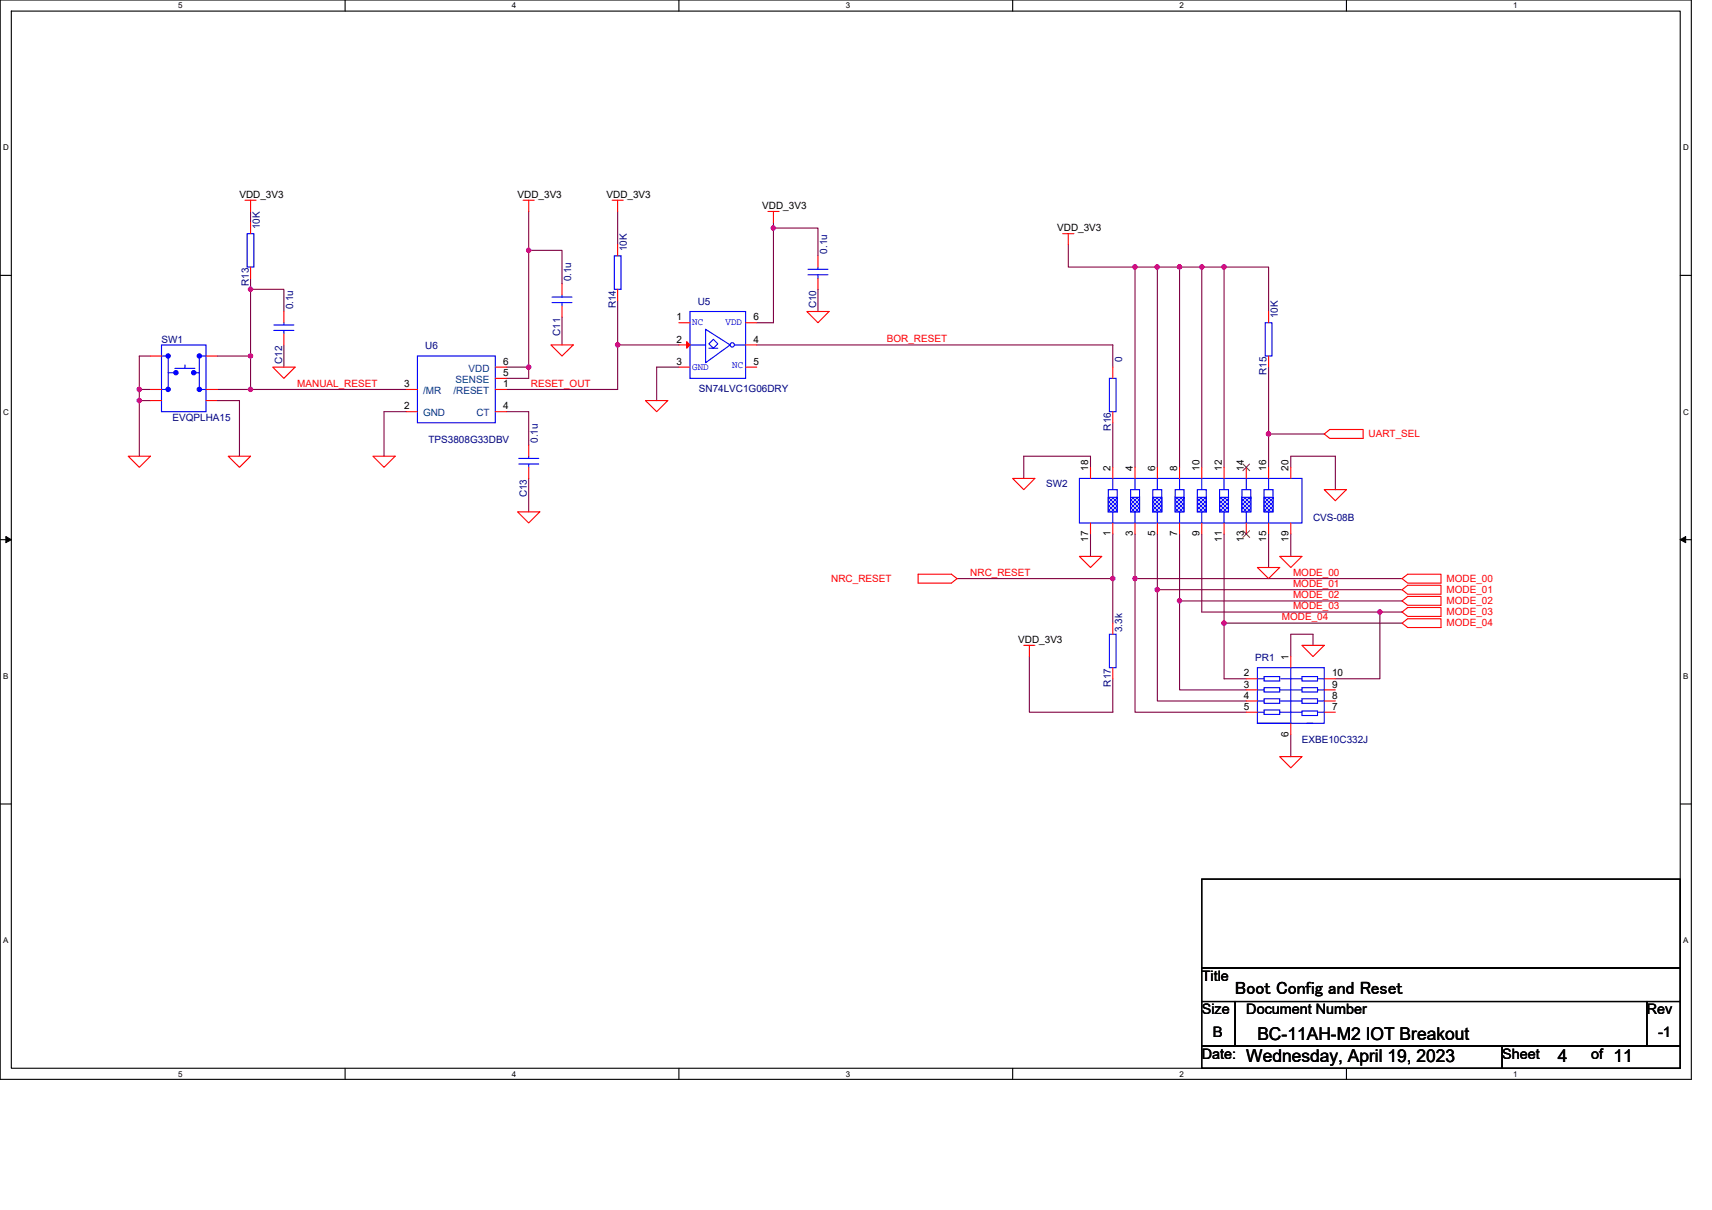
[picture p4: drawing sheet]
<svg xmlns="http://www.w3.org/2000/svg" width="297mm" height="210mm" viewBox="0 0 297 210" stroke-linecap="round" stroke-linejoin="round" font-family="sans-serif">
<path d="M0 0h293.5v187.2h-293.5zM2 1.9h289.5v183.4h-289.5z" fill="none" stroke="#000" stroke-width=".19"/>
<g fill="#fff">
<path d="M30.9 .2h.8v1.6h-.8z"/>
<path d="M30.9 185.5h.8v1.6h-.8z"/>
</g>
<path d="M59.9 0v1.9M59.9 185.3v1.9" fill="none" stroke="#000" stroke-width=".19"/>
<g fill="#fff">
<path d="M88.8 .2h.8v1.6h-.8z"/>
<path d="M88.8 185.5h.8v1.6h-.8z"/>
</g>
<path d="M117.8 0v1.9M117.8 185.3v1.9" fill="none" stroke="#000" stroke-width=".19"/>
<g fill="#fff">
<path d="M146.7 .2h.8v1.6h-.8z"/>
<path d="M146.7 185.5h.8v1.6h-.8z"/>
</g>
<path d="M175.7 0v1.9M175.7 185.3v1.9" fill="none" stroke="#000" stroke-width=".19"/>
<g fill="#fff">
<path d="M204.7 .2h.7v1.6h-.7z"/>
<path d="M204.7 185.5h.7v1.6h-.7z"/>
</g>
<path d="M233.6 0v1.9M233.6 185.3v1.9" fill="none" stroke="#000" stroke-width=".19"/>
<g fill="#fff">
<path d="M262.6 .2h.7v1.6h-.7z"/>
<path d="M262.6 185.5h.7v1.6h-.7z"/>
<path d="M.5 24.8h1v1.6h-1z"/>
<path d="M292 24.8h1v1.6h-1z"/>
<path d="M.5 70.7h1v1.5h-1z"/>
<path d="M292 70.7h1v1.5h-1z"/>
</g>
<path d="M0 47.8h2M291.5 47.8h2" fill="none" stroke="#000" stroke-width=".19"/>
<g fill="#fff">
<path d="M.5 116.5h.9v1.6h-.9z"/>
<path d="M292 116.5h.9v1.6h-.9z"/>
</g>
<path d="M0 93.6h2M291.5 93.6h2" fill="none" stroke="#000" stroke-width=".19"/>
<path d="M1 93.1l1 .5-1 .5zM291.5 93.6l1-.5v1z" fill="#000" stroke="#000" stroke-width=".17"/>
<g fill="#fff">
<path d="M.5 162.4h.9v1.5h-.9z"/>
<path d="M292 162.4h.9v1.5h-.9z"/>
</g>
<path d="M0 139.5h2M291.5 139.5h2M208.5 152.5h83v15.4h-83zM208.5 167.9h83v5.8h-83zM208.5 173.7h5.8v7.8h-5.8zM214.3 173.7h71.4v7.8h-71.4zM285.7 173.7h5.8v7.8h-5.8zM208.5 181.5h52.1v3.8h-52.1zM260.6 181.5h30.9v3.8h-30.9z" fill="none" stroke="#000" stroke-width=".19"/>
<g fill="none" stroke="#800040" stroke-width=".19">
<path d="M43.5 36.7v1.9M91.7 36.7v6.7M107.2 36.7v5.8M134.2 39.6h7.7v4.8M134.2 38.6v1M134.2 39.6v16.4h-2.9M43.5 50.2h5.8v3.8M43.5 50.2v11.6M43.5 48.3v1.9M49.3 59.8v3.9M91.7 43.4v20.3M91.7 43.4h5.8v5.8"/>
<path d="M97.5 55v4.8M107.2 59.8h10.6M107.2 59.8v7.8h-19.3M107.2 52.1v7.7M131.3 59.8h61.8v3.9M141.9 50.2v3.8M185.4 42.5v3.8h11.5M196.9 46.3v34.8M196.9 46.3h3.9M200.8 46.3h3.9M200.8 46.3v34.8M204.7 46.3v34.8"/>
<path d="M204.7 46.3h3.8M208.5 46.3h3.9M208.5 46.3v34.8M212.4 46.3h7.7v7.7M212.4 46.3v34.8M24.2 67.6h1.9M24.2 69.5h1.9M24.2 67.6v1.9M24.2 69.5v9.6M26.1 61.8h-1.9v5.8M37.7 61.8h5.8M37.7 69.5h3.8v9.6"/>
<path d="M37.7 67.6h5.8M43.5 61.8v5.8M43.5 67.6h27M70.5 71.4h-3.9v7.7M87.9 63.7h3.8M87.9 71.4h3.8v5.8M91.7 63.7v1.9h-3.8M117.8 63.7h-3.9v5.8M193.1 73.3v7.8M220.1 63.7v11.6M220.1 75.3v5.8M220.1 75.3h9.7"/>
<path d="M91.7 83v5.8M189.2 81.1v-2h-11.6v3.9M189.2 92.6v3.9M193.1 92.6v7.8M196.9 92.6v7.8M200.8 92.6v9.7M204.7 92.6v11.6M208.5 92.6v13.6h30.9M212.4 92.6v15.5M220.1 92.6v5.8M224 92.6v3.9M224 81.1v-2h7.7v5.8"/>
<path d="M166 100.4h27.1M178.6 113.9v9.6h14.5v-5.7M193.1 100.4v7.7M196.9 100.4h46.4M196.9 100.4v23.1h19.3M200.8 102.3h42.5M200.8 102.3v19.3h15.4M204.7 104.2h38.6M204.7 104.2v15.5h11.5M212.4 108.1h30.9M212.4 108.1v9.7h3.8M227.8 112v-2h-3.8v3.9"/>
<path d="M239.4 106.2v11.6h-7.7M239.4 106.2h3.9M224 127.4v3.9"/>
</g>
<g fill="#f0f" stroke="#f0f" stroke-width=".19">
<circle cx="239.4" cy="106.2" r=".38"/>
<circle cx="107.2" cy="59.8" r=".38"/>
<circle cx="134.2" cy="39.6" r=".38"/>
<circle cx="91.7" cy="63.7" r=".38"/>
<circle cx="91.7" cy="43.4" r=".38"/>
<circle cx="43.5" cy="67.6" r=".38"/>
<circle cx="24.2" cy="67.6" r=".38"/>
<circle cx="24.2" cy="69.5" r=".38"/>
<circle cx="43.5" cy="50.2" r=".38"/>
<circle cx="43.5" cy="61.8" r=".38"/>
<circle cx="196.9" cy="46.3" r=".38"/>
<circle cx="200.8" cy="46.3" r=".38"/>
<circle cx="204.6" cy="46.3" r=".38"/>
<circle cx="208.5" cy="46.3" r=".38"/>
<circle cx="212.4" cy="46.3" r=".38"/>
<circle cx="196.9" cy="100.4" r=".38"/>
<circle cx="200.8" cy="102.3" r=".38"/>
<circle cx="212.4" cy="108.1" r=".38"/>
<circle cx="204.6" cy="104.2" r=".38"/>
<circle cx="220.1" cy="75.3" r=".38"/>
<circle cx="193.1" cy="100.4" r=".38"/>
</g>
<g fill="none" stroke="#f00" stroke-width=".19">
<path d="M42.5 34.7h1.9M43.5 34.7v2M43.5 38.6v1.9M90.8 34.7h1.9M91.7 34.7v2M106.2 34.7h1.9M107.2 34.7v2M133.2 36.7h2M134.2 36.7v1.9M43.5 46.3v2M49.3 54v2M49.3 57.9v1.9"/>
<path d="M95.6 59.8h3.9l-2 2zM97.5 49.2v2M97.5 53.1v1.9M107.2 50.2v1.9M107.2 42.5v1.9M117.8 56h1.9M117.8 59.8h1.9M129.4 59.8h1.9M129.4 56h1.9M140 54h3.8l-1.9 2zM141.9 44.4v1.9M141.9 48.3v1.9"/>
<path d="M184.4 40.5h1.9M185.4 40.5v2M220.1 54v2M22.2 79.1h3.9l-1.9 2zM26.1 61.8h1.9M26.1 67.6h1.9M26.1 69.5h1.9M35.7 61.8h2M35.7 67.6h2M35.7 69.5h2M39.6 79.1h3.9l-2 2zM47.3 63.7h3.9l-1.9 1.9z"/>
<path d="M64.7 79.1h3.9l-2 2zM70.5 71.4h1.9M70.5 67.6h1.9M85.9 67.6h2M85.9 71.4h2M85.9 65.6h2M85.9 63.7h2M91.7 77.2v1.9M112 69.5h3.9l-2 1.9zM117.8 63.7h1.9M129.4 63.7h1.9M193.1 71.4v1.9"/>
<path d="M193.1 63.7v1.9M220.1 61.8v1.9M229.8 75.3l.9-.8h5.8v1.6h-5.8zM89.8 88.8h3.9l-2 1.9zM91.7 81.1v1.9M159.3 99.6h5.8l.9 .8-.9 .8h-5.8zM175.7 83h3.9l-2 1.9zM187.3 96.5h3.9l-2 1.9zM218.2 98.4h3.8l-1.9 2zM222 96.5h3.9l-1.9 1.9zM229.8 84.9h3.8l-1.9 2zM177.6 112h2"/>
<path d="M178.6 112v1.9M193.1 115.8v2M193.1 108.1v1.9M216.2 117.8h2M216.2 119.7h2M224 113.9v1.9M225.9 112h3.9l-2 1.9zM229.8 119.7h1.9M229.8 117.8h1.9M243.3 100.4l.9-.8h5.8v1.6h-5.8zM243.3 102.3l.9-.8h5.8v1.6h-5.8zM243.3 104.2l.9-.7h5.8v1.5h-5.8z"/>
<path d="M243.3 106.2l.9-.8h5.8v1.5h-5.8zM243.3 108.1l.9-.8h5.8v1.6h-5.8zM216.2 121.6h2M216.2 123.5h2M222 131.3h3.9l-1.9 1.9zM224 125.5v1.9M229.8 123.5h1.9M229.8 121.6h1.9"/>
</g>
<g fill="none" stroke="#00f" stroke-width=".19">
<path d="M28 59.8h7.7v11.6h-7.7zM42.9 40.5h1.1v5.8h-1.1zM47.5 57.3h3.5M47.5 56.4h3.5M49.3 56v.4M49.3 57.3v.6M95.8 52.5h3.4M95.8 51.5h3.4M97.5 51.2v.3M97.5 52.5v.6M106.6 44.4h1.2v5.8h-1.2zM119.7 59.8h2.7"/>
<path d="M119.7 54h9.7v11.6h-9.7zM122.4 57.1l4.3 2.7-4.3 3.1zM123 59.6l.8-.7 .7 .7-.7 .8zM127.4 59.8h2M140.2 47.7h3.5M140.2 46.7h3.5M141.9 46.3v.4M141.9 47.7v.6M219.5 56h1.2v5.8h-1.2zM28 67.6h1M28.2 61.8h.8M29.2 64.7h1.1"/>
<path d="M29.2 62v5.6M30.3 63.9h3.5M32.1 63.3v.6M33.8 64.7h.8M34.6 62.1v5.3M34.8 67.6h.9M34.8 61.8h.9M72.4 61.8h13.5v11.5h-13.5zM90 79.5h3.5M91.7 79.1v.4M123 60.4h1.5M192.5 65.6h1.2v5.8h-1.2z"/>
<path d="M90 80.5h3.5M91.7 80.5v.6M192.3 84.9h1.5v3.9h-1.5zM193.1 88.8v1.9M193.1 83v1.9M196.2 84.9h1.5v3.9h-1.5zM196.9 88.8v1.9M196.9 83v1.9M200 84.9h1.6v3.9h-1.6zM200.8 88.8v1.9M200.8 83v1.9M203.9 84.9h1.5v3.9h-1.5z"/>
<path d="M204.7 88.8v1.9M204.7 83v1.9M207.7 84.9h1.6v3.9h-1.6zM208.5 88.8v1.9M208.5 83v1.9M211.6 84.9h1.5v3.9h-1.5zM212.4 83v1.9M212.4 88.8v1.9M215.5 84.9h1.5v3.9h-1.5zM216.2 83v1.9M216.2 88.8v1.9M219.3 84.9h1.6v3.9h-1.6z"/>
<path d="M220.1 83v1.9M220.1 88.8v1.9M192.5 110h1.2v5.8h-1.2zM218.2 115.8h11.6v9.7h-11.6zM218.2 117.8h1.1M218.2 119.7h1.1M219.3 117.4h2.7v.7h-2.7zM219.3 119.3h2.7v.8h-2.7zM222 119.7h3.9M222.2 117.8h3.7M224 115.8v9.7h-5.8M225.9 117.4h2.7v.7h-2.7z"/>
<path d="M225.9 119.3h2.7v.8h-2.7zM228.6 117.8h1.2M228.6 119.7h1.2M218.2 121.6h1.1M218.2 123.5h1.1M219.3 121.2h2.7v.8h-2.7zM219.3 123.1h2.7v.8h-2.7zM222 121.6h3.9M222 123.5h3.9M225.9 123.3h2.7v.8h-2.7zM225.9 121.2h2.7v.8h-2.7zM226.7 125.5h1.1"/>
<path d="M228.6 123.5h1.2M228.6 121.6h1.2"/>
<circle cx="127" cy="59.8" r=".38"/>
</g>
<g fill="#00f" stroke="#00f" stroke-width=".19">
<circle cx="29.2" cy="61.8" r=".38"/>
<circle cx="29.2" cy="67.6" r=".38"/>
<circle cx="34.6" cy="67.6" r=".38"/>
<circle cx="34.6" cy="61.8" r=".38"/>
<circle cx="33.6" cy="64.7" r=".38"/>
<circle cx="30.5" cy="64.7" r=".38"/>
</g>
<path d="M119.1 59.3l.6 .5-.6 .6z" fill="#f00" stroke="#f00" stroke-width=".19"/>
<path d="M192.3 86.3h1.5v2.5h-1.5z" fill="#fff"/>
<path d="M192.3 86.3v2.5h1.5v-2.5z" fill-rule="evenodd" fill="#00f" stroke="#00f" stroke-width=".19"/>
<path d="M196.2 86.3h1.5v2.5h-1.5z" fill="#fff"/>
<path d="M196.2 86.3h1.5v2.5h-1.5z" fill="#00f"/>
<path d="M196.2 86.3h1.5v2.5h-1.5z" fill="none" stroke="#00f" stroke-width=".19"/>
<path d="M200 86.3h1.6v2.5h-1.6z" fill="#fff"/>
<path d="M200 86.3v2.5h1.6v-2.5z" fill-rule="evenodd" fill="#00f" stroke="#00f" stroke-width=".19"/>
<path d="M203.9 86.3h1.5v2.5h-1.5z" fill="#fff"/>
<path d="M203.9 86.3v2.5h1.5v-2.5z" fill-rule="evenodd" fill="#00f" stroke="#00f" stroke-width=".19"/>
<path d="M207.7 86.3h1.6v2.5h-1.6z" fill="#fff"/>
<path d="M207.7 86.3v2.5h1.6v-2.5z" fill-rule="evenodd" fill="#00f" stroke="#00f" stroke-width=".19"/>
<path d="M211.6 86.3h1.5v2.5h-1.5z" fill="#fff"/>
<path d="M211.6 86.3v2.5h1.5v-2.5z" fill-rule="evenodd" fill="#00f" stroke="#00f" stroke-width=".19"/>
<path d="M215.5 86.3h1.5v2.5h-1.5z" fill="#fff"/>
<path d="M215.5 86.3v2.5h1.5v-2.5z" fill-rule="evenodd" fill="#00f" stroke="#00f" stroke-width=".19"/>
<path d="M219.3 86.3h1.6v2.5h-1.6z" fill="#fff"/>
<path d="M219.3 86.3v2.5h1.6v-2.5z" fill-rule="evenodd" fill="#00f" stroke="#00f" stroke-width=".19"/>
<path d="M187.3 83h38.6v7.7h-38.6z" fill="none" stroke="#00f" stroke-width=".19"/>
<g fill="none" stroke="#f00" stroke-width=".19">
<path d="M189.2 90.7v1.9M189.2 81.1v1.9M193.1 90.7v1.9M193.1 81.1v1.9M196.9 90.7v1.9M196.9 81.1v1.9M200.8 90.7v1.9M200.8 81.1v1.9M204.7 90.7v1.9M204.7 81.1v1.9M208.5 90.7v1.9M208.5 81.1v1.9"/>
<path d="M212.4 90.7v1.9M212.4 81.1v1.9M216.2 90.7v1.9M216.2 81.1v1.9M220.1 90.7v1.9M220.1 81.1v1.9M224 90.7v1.9M224 81.1v1.9"/>
</g>
<path d="M215.7 92.1l1.1 1.1M215.7 80.5l1.1 1.2M216.8 92.1l-1.2 1.1M216.8 80.5l-1.2 1.2" fill="none" stroke="#804000" stroke-width=".17"/>
<g fill="#f0f" stroke="#f0f" stroke-width=".19">
<circle cx="239.4" cy="106.2" r=".38"/>
<circle cx="107.2" cy="59.8" r=".38"/>
<circle cx="134.2" cy="39.6" r=".38"/>
<circle cx="91.7" cy="63.7" r=".38"/>
<circle cx="91.7" cy="43.4" r=".38"/>
<circle cx="43.5" cy="67.6" r=".38"/>
<circle cx="24.2" cy="67.6" r=".38"/>
<circle cx="24.2" cy="69.5" r=".38"/>
<circle cx="43.5" cy="50.2" r=".38"/>
<circle cx="43.5" cy="61.8" r=".38"/>
<circle cx="196.9" cy="46.3" r=".38"/>
<circle cx="200.8" cy="46.3" r=".38"/>
<circle cx="204.6" cy="46.3" r=".38"/>
<circle cx="208.5" cy="46.3" r=".38"/>
<circle cx="212.4" cy="46.3" r=".38"/>
<circle cx="196.9" cy="100.4" r=".38"/>
<circle cx="200.8" cy="102.3" r=".38"/>
<circle cx="212.4" cy="108.1" r=".38"/>
<circle cx="204.6" cy="104.2" r=".38"/>
<circle cx="220.1" cy="75.3" r=".38"/>
<circle cx="193.1" cy="100.4" r=".38"/>
</g>
<g font-size="3.1">
<text x="214.3" y="172.5">Boot Config and Reset</text>
<text x="216.2" y="184.2">Wednesday, April 19, 2023</text>
<text x="218.2" y="180.3">BC-11AH-M2 IOT Breakout</text>
<text x="270.3" y="184.2">4</text>
<text x="279.9" y="184.2">11</text>
</g>
<g font-size="2.5">
<text x="208.5" y="170.2">Title</text>
<text x="208.5" y="176">Size</text>
<text x="210.5" y="179.8">B</text>
<text x="216.2" y="176">Document Number</text>
<text x="285.7" y="176">Rev</text>
<text x="287.7" y="179.8">-1</text>
<text x="208.5" y="183.7">Date:</text>
<text x="260.6" y="183.7">Sheet</text>
<text x="276.1" y="183.7">of</text>
</g>
<g font-size="1.7">
<text x="41.5" y="34.4">VDD_3V3</text>
<text x="89.8" y="34.4">VDD_3V3</text>
<text x="105.2" y="34.4">VDD_3V3</text>
<text x="132.3" y="36.3">VDD_3V3</text>
<text x="183.4" y="40.2">VDD_3V3</text>
<text x="117.4" y="55.6">1</text>
<text x="117.4" y="59.4">2</text>
<text x="130.7" y="59.4">4</text>
<text x="130.7" y="55.6">6</text>
<text x="87.3" y="65.2">5</text>
<text x="87.3" y="63.3">6</text>
<text x="117.4" y="63.3">3</text>
<text x="130.7" y="63.3">5</text>
<text x="70.1" y="71">2</text>
<text x="70.1" y="67.2">3</text>
<text x="87.3" y="71">4</text>
<text x="87.3" y="67.2">1</text>
<text x="188.8" y="81.6" transform="rotate(-90 188.8 81.6)">18</text>
<text x="192.7" y="81.6" transform="rotate(-90 192.7 81.6)">2</text>
<text x="196.5" y="81.6" transform="rotate(-90 196.5 81.6)">4</text>
<text x="200.4" y="81.6" transform="rotate(-90 200.4 81.6)">6</text>
<text x="204.3" y="81.6" transform="rotate(-90 204.3 81.6)">8</text>
<text x="208.1" y="81.6" transform="rotate(-90 208.1 81.6)">10</text>
<text x="212" y="81.6" transform="rotate(-90 212 81.6)">12</text>
<text x="215.8" y="81.6" transform="rotate(-90 215.8 81.6)">14</text>
<text x="219.7" y="81.6" transform="rotate(-90 219.7 81.6)">16</text>
<text x="223.6" y="81.6" transform="rotate(-90 223.6 81.6)">20</text>
<text x="188.8" y="94" transform="rotate(-90 188.8 94)">17</text>
<text x="192.7" y="93" transform="rotate(-90 192.7 93)">1</text>
<text x="196.5" y="93" transform="rotate(-90 196.5 93)">3</text>
<text x="200.4" y="93" transform="rotate(-90 200.4 93)">5</text>
<text x="204.3" y="93" transform="rotate(-90 204.3 93)">7</text>
<text x="208.1" y="93" transform="rotate(-90 208.1 93)">9</text>
<text x="212" y="94" transform="rotate(-90 212 94)">11</text>
<text x="215.8" y="94" transform="rotate(-90 215.8 94)">13</text>
<text x="219.7" y="94" transform="rotate(-90 219.7 94)">15</text>
<text x="223.6" y="94" transform="rotate(-90 223.6 94)">19</text>
<text x="176.7" y="111.6">VDD_3V3</text>
<text x="215.8" y="117.3">2</text>
<text x="215.8" y="119.3">3</text>
<text x="223.6" y="114.5" transform="rotate(-90 223.6 114.5)">1</text>
<text x="231.1" y="119.3">9</text>
<text x="231.1" y="117.3">10</text>
<text x="215.8" y="121.2">4</text>
<text x="215.8" y="123.1">5</text>
<text x="231.1" y="123.1">7</text>
<text x="231.1" y="121.2">8</text>
<text x="223.6" y="127.8" transform="rotate(-90 223.6 127.8)">6</text>
</g>
<g font-size="1.7" fill="#000080">
<text x="45.1" y="39.8" transform="rotate(-90 45.1 39.8)">10K</text>
<text x="108.8" y="43.6" transform="rotate(-90 108.8 43.6)">10K</text>
<text x="143.5" y="44" transform="rotate(-90 143.5 44)">0.1u</text>
<text x="43.2" y="49.6" transform="rotate(-90 43.2 49.6)">R13</text>
<text x="50.9" y="53.7" transform="rotate(-90 50.9 53.7)">0.1u</text>
<text x="99.1" y="48.8" transform="rotate(-90 99.1 48.8)">0.1u</text>
<text x="106.8" y="53.5" transform="rotate(-90 106.8 53.5)">R14</text>
<text x="121.1" y="52.9">U5</text>
<text x="141.6" y="53.5" transform="rotate(-90 141.6 53.5)">C10</text>
<text x="28" y="59.5">SW1</text>
<text x="97.2" y="58.3" transform="rotate(-90 97.2 58.3)">C11</text>
<text x="221.7" y="55.2" transform="rotate(-90 221.7 55.2)">10K</text>
<text x="48.9" y="63.1" transform="rotate(-90 48.9 63.1)">C12</text>
<text x="73.8" y="60.6">U6</text>
<text x="194.7" y="62.7" transform="rotate(-90 194.7 62.7)">0</text>
<text x="219.8" y="65" transform="rotate(-90 219.8 65)">R15</text>
<text x="121.3" y="67.9">SN74LVC1G06DRY</text>
<text x="29.9" y="73">EVQPLHA15</text>
<text x="74.4" y="76.8">TPS3808G33DBV</text>
<text x="93.3" y="76.8" transform="rotate(-90 93.3 76.8)">0.1u</text>
<text x="192.8" y="74.7" transform="rotate(-90 192.8 74.7)">R16</text>
<text x="91.4" y="86.3" transform="rotate(-90 91.4 86.3)">C13</text>
<text x="181.5" y="84.5">SW2</text>
<text x="227.8" y="90.3">CVS-08B</text>
<text x="194.7" y="109.6" transform="rotate(-90 194.7 109.6)">3.3k</text>
<text x="192.8" y="119.1" transform="rotate(-90 192.8 119.1)">R17</text>
<text x="217.8" y="114.7">PR1</text>
<text x="225.9" y="128.9">EXBE10C332J</text>
</g>
<g font-size="1.7" fill="#00f">
<text x="120.1" y="56.4">NC</text>
<text x="125.9" y="56.4">VDD</text>
<text x="120.1" y="64.1">GND</text>
<text x="127.1" y="63.9">NC</text>
</g>
<g font-size="1.7" fill="#f00">
<text x="153.9" y="59.4">BOR_RESET</text>
<text x="51.6" y="67.1">MANUAL_RESET</text>
<text x="92.1" y="67.1">RESET_OUT</text>
<text x="237.5" y="75.9">UART_SEL</text>
<text x="144.2" y="101">NRC_RESET</text>
<text x="168.4" y="99.9">NRC_RESET</text>
<text x="224.3" y="99.9">MODE_00</text>
<text x="224.3" y="101.8">MODE_01</text>
<text x="251" y="101">MODE_00</text>
<text x="222.4" y="107.6">MODE_04</text>
<text x="224.3" y="103.8">MODE_02</text>
<text x="224.3" y="105.7">MODE_03</text>
<text x="251" y="102.9">MODE_01</text>
<text x="251" y="104.8">MODE_02</text>
<text x="251" y="106.7">MODE_03</text>
<text x="251" y="108.7">MODE_04</text>
</g>
<g font-size="1.7" fill="#004080">
<text x="81.3" y="64.5">VDD</text>
<text x="73.4" y="68.3">/MR</text>
<text x="78.7" y="68.3">/RESET</text>
<text x="79.1" y="66.4">SENSE</text>
<text x="73.4" y="72.2">GND</text>
<text x="82.7" y="72.2">CT</text>
</g>
<g font-size="1.4">
<text x="30.9" y="1.5">5</text>
<text x="88.8" y="1.5">4</text>
<text x="146.7" y="1.5">3</text>
<text x="204.7" y="1.5">2</text>
<text x="262.6" y="1.5">1</text>
<text x=".5" y="26.1">D</text>
<text x="292" y="26.1">D</text>
<text x=".5" y="71.9">C</text>
<text x="292" y="71.9">C</text>
<text x=".5" y="117.8">B</text>
<text x="292" y="117.8">B</text>
<text x=".5" y="163.6">A</text>
<text x="292" y="163.6">A</text>
<text x="30.9" y="186.8">5</text>
<text x="88.8" y="186.8">4</text>
<text x="146.7" y="186.8">3</text>
<text x="204.7" y="186.8">2</text>
<text x="262.6" y="186.8">1</text>
</g>
</svg>
